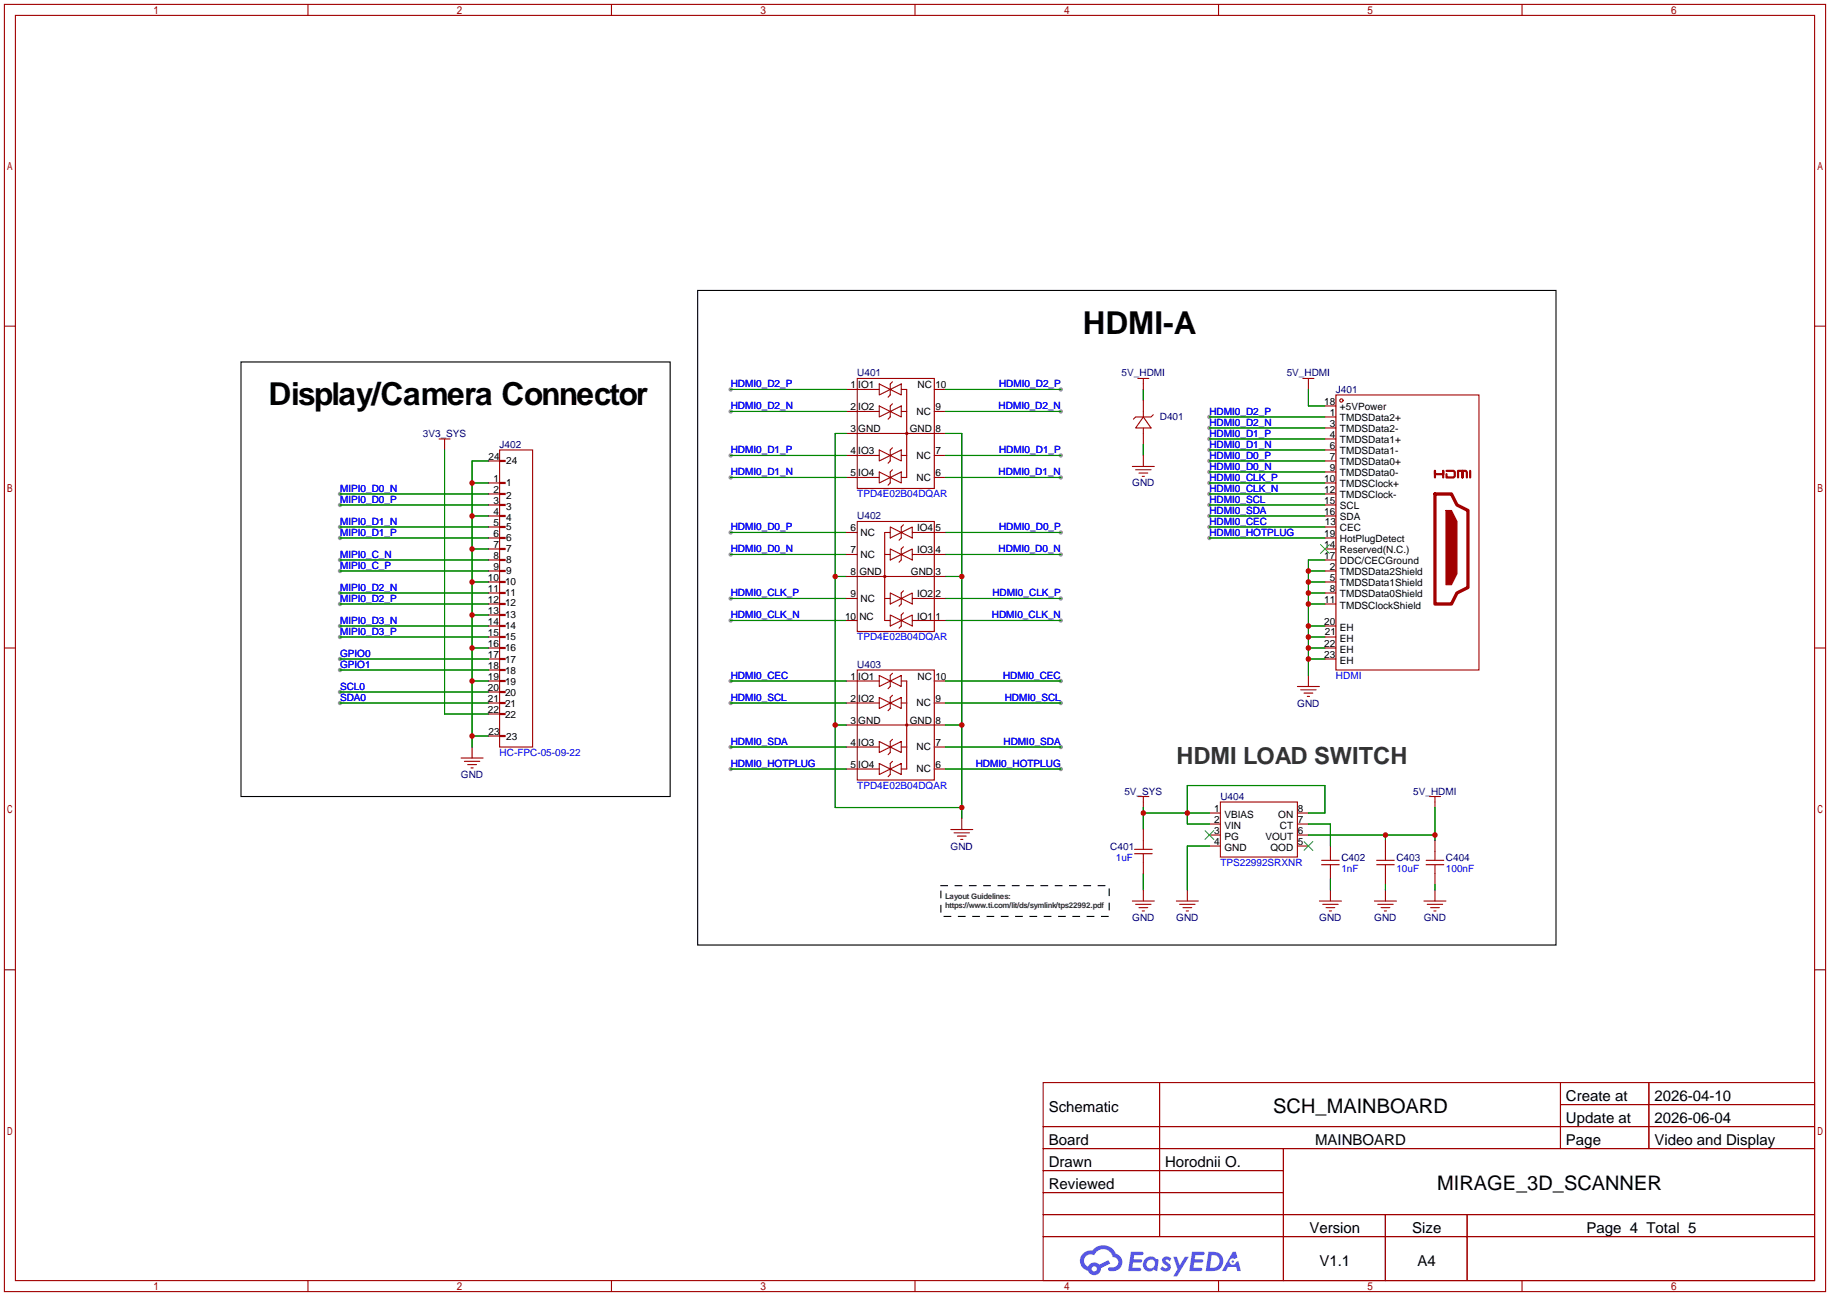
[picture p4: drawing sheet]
<svg xmlns="http://www.w3.org/2000/svg" width="422mm" height="299mm" viewBox="0 0 422 299" stroke-linecap="round" stroke-linejoin="round" font-family="sans-serif">
<g fill="#999">
<circle cx="168.7" cy="110.2" r=".51"/>
<circle cx="168.7" cy="95" r=".51"/>
<circle cx="168.7" cy="89.9" r=".51"/>
<circle cx="168.7" cy="143.3" r=".51"/>
<circle cx="168.7" cy="138.2" r=".51"/>
<circle cx="168.7" cy="128" r=".51"/>
<circle cx="168.7" cy="122.9" r=".51"/>
<circle cx="244.9" cy="143.3" r=".51"/>
<circle cx="244.9" cy="138.2" r=".51"/>
<circle cx="244.9" cy="128" r=".51"/>
<circle cx="244.9" cy="122.9" r=".51"/>
<circle cx="244.9" cy="110.2" r=".51"/>
<circle cx="244.9" cy="105.2" r=".51"/>
<circle cx="244.9" cy="95" r=".51"/>
<circle cx="244.9" cy="89.9" r=".51"/>
<circle cx="168.7" cy="157.2" r=".51"/>
<circle cx="168.7" cy="172.5" r=".51"/>
<circle cx="168.7" cy="162.3" r=".51"/>
<circle cx="168.7" cy="177.5" r=".51"/>
<circle cx="244.9" cy="157.2" r=".51"/>
<circle cx="244.9" cy="172.5" r=".51"/>
<circle cx="244.9" cy="162.3" r=".51"/>
<circle cx="244.9" cy="177.5" r=".51"/>
<circle cx="78.5" cy="114" r=".51"/>
<circle cx="78.5" cy="116.6" r=".51"/>
<circle cx="78.5" cy="121.7" r=".51"/>
<circle cx="78.5" cy="124.2" r=".51"/>
<circle cx="78.5" cy="129.3" r=".51"/>
<circle cx="78.5" cy="131.8" r=".51"/>
<circle cx="78.5" cy="136.9" r=".51"/>
<circle cx="78.5" cy="139.4" r=".51"/>
<circle cx="78.5" cy="144.5" r=".51"/>
<circle cx="78.5" cy="147.1" r=".51"/>
<circle cx="78.5" cy="159.8" r=".51"/>
<circle cx="78.5" cy="162.3" r=".51"/>
<circle cx="78.5" cy="152.1" r=".51"/>
<circle cx="78.5" cy="154.7" r=".51"/>
<circle cx="279.1" cy="111.5" r=".51"/>
<circle cx="279.1" cy="109" r=".51"/>
<circle cx="279.1" cy="106.4" r=".51"/>
<circle cx="279.1" cy="103.9" r=".51"/>
<circle cx="279.1" cy="101.3" r=".51"/>
<circle cx="279.1" cy="98.8" r=".51"/>
<circle cx="279.1" cy="96.3" r=".51"/>
<circle cx="279.1" cy="121.7" r=".51"/>
<circle cx="279.1" cy="119.1" r=".51"/>
<circle cx="279.1" cy="116.6" r=".51"/>
<circle cx="279.1" cy="124.2" r=".51"/>
<circle cx="279.1" cy="114" r=".51"/>
<circle cx="168.7" cy="105.2" r=".51"/>
</g>
<g fill="none" stroke="#a10000" stroke-width=".25">
<path d="M1 1h420.4v297.2h-420.4zM3.6 3.6h415.2v292.1h-415.2zM71.1 1v2.6M141.1 1v2.6M211.2 1v2.6M281.3 1v2.6M351.3 1v2.6M1 75.3h2.6M418.8 75.3h2.6M1 149.6h2.6M418.8 149.6h2.6M1 223.9h2.6"/>
<path d="M418.8 223.9h2.6M240.8 249.9h178v45.8h-178zM267.7 249.9v35.6M360.2 249.9v15.3M360.2 255h58.6M380.6 249.9v15.3M240.8 260.1h178M240.8 265.2h178M240.8 270.3h55.4M240.8 275.3h55.4M296.2 265.2v30.5M71.1 295.7v2.5"/>
<path d="M141.1 295.7v2.5M211.2 295.7v2.5M240.8 280.4h178M240.8 285.5h178M281.3 295.7v2.5M319.8 280.4v15.3M338.6 280.4v15.3M351.3 295.7v2.5"/>
</g>
<g fill="#5487ff">
<path d="M268.5 290.3a1.3 1.3 0 0 1 1.9 .3l-.4 .6a.54 .54 0 0 0-1-.2l.2 .2a1.28 1.28 0 0 1 .8 2 1.53 1.53 0 0 1-2.2-.3l.5-.6 .8 .5a.31 .31 0 0 0 .3-.3 .31 .31 0 0 0-.2-.3 1.12 1.12 0 0 1-.7-1.9z"/>
<path d="M270.8 290.2h.8l.7 1.9 1.2-1.9h.9l-2.7 4.5h-.9l1-1.7z"/>
<path d="M261 289h2.3a.46 .46 0 0 1 .5 .1 .46 .46 0 0 1 .1 .5l-.3 .2h-1.8l-.1 .9h1.6a.4 .4 0 0 1 .3 .4 .4 .4 0 0 1-.4 .4h-1.6l-.2 1.2h1.4a.46 .46 0 0 1 .5 .1 .46 .46 0 0 1 .1 .5l-.4 .2h-2.6z"/>
<path d="M275.1 289h2.3a.47 .47 0 0 1 .5 .1 .47 .47 0 0 1 .1 .5l-.3 .2h-1.8l-.1 .9h1.6a.4 .4 0 0 1 .4 .4 .4 .4 0 0 1-.5 .4h-1.6l-.2 1.2h1.4a.46 .46 0 0 1 .5 .1 .46 .46 0 0 1 .1 .5l-.4 .2h-2.6z"/>
<path d="M284.5 289h.8l.3 1.3-.6 .4a.75 .75 0 0 0-1.1 .3 .75 .75 0 0 0 .5 1 .75 .75 0 0 0 .9-.6l.5-.3 .6 2.4h-.8l-.3-1h-1.8l-.5 1h-1z"/>
<path d="M278.9 289l-.6 4.5h1.4a2.27 2.27 0 0 0 2.7-2.3 2.27 2.27 0 0 0-2.7-2.2zM279.7 289.8a1.5 1.5 0 0 1 1.8 1.5 1.5 1.5 0 0 1-1.9 1.4h-.3z"/>
<path d="M264.4 290.6a1.6 1.6 0 0 0-.4 2.3 1.6 1.6 0 0 0 2.3 .2l.8 .4 .3-2.5-.1-.3h-.5a1.58 1.58 0 0 0-2.4-.1zM265 291.1a.99 .99 0 0 1 1.6 .6 .99 .99 0 0 1-1.3 1.1 .98 .98 0 0 1-.3-1.7z"/>
<path d="M250 289.4a2.37 2.37 0 0 0 1.1 4 1.54 1.54 0 0 0 1.8 1 1.54 1.54 0 0 0 1.2-1.6l2.2-1.1-.5-.8-2.1 1.1a1.57 1.57 0 0 0-2.6 .4 1.5 1.5 0 0 1-.7-2.1 1.5 1.5 0 0 1 2.2-.5 2.23 2.23 0 0 1 2.3-1.4 2.23 2.23 0 0 1 1.9 1.8 1.16 1.16 0 0 1 1.3 1.1 1.16 1.16 0 0 1-1.1 1.3h-.7a.47 .47 0 0 0-.5 .3 .47 .47 0 0 0 .4 .6 2.14 2.14 0 0 0 2.7-1.4 2.14 2.14 0 0 0-1.3-2.7 3.2 3.2 0 0 0-5.5-.7l-1.1 .1zM252 292.9a.6 .6 0 0 1 1.2 0 .6 .6 0 0 1-1.2 0z"/>
<circle cx="284.6" cy="291.3" r=".28"/>
</g>
<g fill="none" stroke="#008700" stroke-width=".25">
<path d="M168.7 95h26.6M168.7 89.9h26.6M218.2 95h26.7M218.2 89.9h26.7M263.9 89.9v2.6M279.1 98.8h26.7M279.1 96.3h26.7M302 89.9v3.8h3.8M78.5 114h34.3M78.5 116.6h34.3M102.6 103.9v60.9h10.2M109 119.1h3.8"/>
<path d="M109 111.5h3.8M112.8 106.4h-3.8v66.1M168.7 110.2h26.6M168.7 105.2h26.6M195.3 100.1h-2.5v86.3h29.2M218.2 110.2h26.7M218.2 105.2h26.7M218.2 100.1h3.8v88.9M263.9 102.6v2.6M279.1 114h26.7M279.1 116.6h26.7M279.1 119.1h26.7"/>
<path d="M279.1 111.5h26.7M279.1 106.4h26.7M279.1 109h26.7M279.1 103.9h26.7M279.1 101.3h26.7M78.5 121.7h34.3M78.5 124.2h34.3M78.5 129.3h34.3M78.5 131.8h34.3M78.5 136.9h34.3M78.5 139.4h34.3M109 134.4h3.8"/>
<path d="M109 126.7h3.8M168.7 138.2h26.6M168.7 128h26.6M168.7 122.9h26.6M192.8 133.1h2.5M218.2 138.2h26.7M218.2 128h26.7M218.2 122.9h26.7M218.2 133.1h3.8M279.1 121.7h26.7M279.1 124.2h26.7M302 131.8h3.8"/>
<path d="M302 136.9h3.8M302 139.4h3.8M302 134.4h3.8M305.8 129.3h-3.8v26.7M78.5 144.5h34.3M78.5 147.1h34.3M78.5 159.8h34.3M78.5 152.1h34.3M78.5 154.7h34.3M109 157.2h3.8M109 149.6h3.8M109 142h3.8"/>
<path d="M168.7 143.3h26.6M168.7 157.2h26.6M218.2 143.3h26.7M218.2 157.2h26.7M302 144.5h3.8M302 147.1h3.8M302 149.6h3.8M302 152.1h3.8M78.5 162.3h34.3M109 169.9h3.8M168.7 172.5h26.6M168.7 162.3h26.6"/>
<path d="M168.7 177.5h26.6M192.8 167.4h2.5M218.2 172.5h26.7M218.2 162.3h26.7M218.2 177.5h26.7M218.2 167.4h3.8M263.9 186.4v5.1M263.9 187.7h15.2M279.1 195.3h-5v10.2M302 187.7h3.8v-6.3h-31.7v8.8h5M302 192.8h29.2M302 190.2h5.1v5.1"/>
<path d="M319.8 192.8v1.3M331.2 186.4v7.7M263.9 201.7v3.8M307.1 202.9v2.6M319.8 204.2v1.3M331.2 204.2v1.3"/>
</g>
<g fill="none" stroke="#a10000" stroke-width=".25">
<path d="M195.3 89.9h7.6M195.3 95h7.6M197.9 87.4h17.7v25.4h-17.7zM202.9 88.6l2.6 1.3-2.6 1.3zM202.9 93.7l2.6 1.3-2.6 1.3zM205.5 89.9l2.5-1.3v2.6zM205.5 95l2.5-1.3v2.6zM206 88.1l-.5 .5v2.6l-.5 .5M206 93.2l-.5 .5v2.6l-.5 .5M208 89.9h1.3v20.3h-1.3M208 95h1.3M215.6 89.9h2.6"/>
<path d="M215.6 95h2.6M262.6 87.4h2.6M263.9 96.3l1.8 2.5h-3.6zM263.9 87.4v2.5M263.9 92.5v3.8M263.9 98.8v3.8M266.2 95.8l-.5 .5h-3.6l-.5 .5M300.7 87.4h2.6M302 87.4v2.5M305.8 93.7h2.6M305.8 98.8h2.6M305.8 96.3h2.6"/>
<path d="M308.4 91.2h33v63.5h-33zM101.3 101.3h2.6M102.6 101.3v2.6M112.8 106.4h2.5M112.8 119.1h2.5M112.8 116.6h2.5M112.8 114h2.5M112.8 111.5h2.5M115.3 103.9h7.6v68.6h-7.6zM115.3 119h1.3v.3h-1.3zM115.3 116.5h1.3v.2h-1.3zM115.3 113.9h1.3v.3h-1.3z"/>
<path d="M115.3 111.4h1.3v.2h-1.3zM115.3 106.3h1.3v.3h-1.3zM195.3 100.1h22.9M195.3 105.2h7.6M195.3 110.2h7.6M202.9 103.9l2.6 1.3-2.6 1.2zM202.9 109l2.6 1.2-2.6 1.3zM205.5 105.2l2.5-1.3v2.5zM205.5 110.2l2.5-1.2v2.5zM206 103.4l-.5 .5v2.5l-.5 .5M206 108.5l-.5 .5v2.5l-.5 .5M208 105.2h1.3"/>
<path d="M215.6 105.2h2.6M215.6 110.2h2.6M261.4 107.7h5M262.1 108.5h3.6M262.9 109.2h2M263.7 110h.5M263.9 105.2v2.5M305.8 101.3h2.6M305.8 106.4h2.6M305.8 119.1h2.6M305.8 116.6h2.6M305.8 114h2.6"/>
<path d="M305.8 111.5h2.6M305.8 109h2.6M305.8 103.9h2.6M112.8 139.4h2.5M112.8 136.9h2.5M112.8 134.4h2.5M112.8 131.8h2.5M112.8 129.3h2.5M112.8 126.7h2.5M112.8 124.2h2.5M112.8 121.7h2.5M115.3 139.3h1.3v.3h-1.3z"/>
<path d="M115.3 136.8h1.3v.2h-1.3zM115.3 134.2h1.3v.3h-1.3zM115.3 131.7h1.3v.3h-1.3zM115.3 129.2h1.3v.2h-1.3zM115.3 126.6h1.3v.3h-1.3zM115.3 124.1h1.3v.2h-1.3zM115.3 121.5h1.3v.3h-1.3zM195.3 133.1h22.9M195.3 138.2h2.6M195.3 128h2.6M195.3 122.9h2.6M197.9 120.4h17.7v25.4h-17.7z"/>
<path d="M204.2 138.2h1.3M204.2 128h1.3M205.5 136.9l2.5 1.3-2.5 1.2zM205.5 126.7l2.5 1.3-2.5 1.3zM205.5 121.7l2.5 1.2-2.5 1.3zM205.5 122.9h-1.3v20.4h1.3M208 138.2l2.6-1.3v2.5zM208 128l2.6-1.3v2.6zM208 122.9l2.6-1.2v2.5zM208.5 121.2l-.5 .5v2.5l-.5 .5M208.5 126.2l-.5 .5v2.6l-.5 .5M208.5 136.4l-.5 .5v2.5l-.5 .6"/>
<path d="M210.6 138.2h7.6M210.6 128h7.6M210.6 122.9h7.6M305.8 139.4h2.6M305.8 136.9h2.6M305.8 134.4h2.6M305.8 131.8h2.6M305.8 129.3h2.6M305.8 126.7h2.6M305.8 124.2h2.6M305.8 121.7h2.6M112.8 157.2h2.5"/>
<path d="M112.8 159.8h2.5M112.8 154.7h2.5M112.8 152.1h2.5M112.8 149.6h2.5M112.8 147.1h2.5M112.8 144.5h2.5M112.8 142h2.5M115.3 159.6h1.3v.3h-1.3zM115.3 157.1h1.3v.3h-1.3zM115.3 154.6h1.3v.2h-1.3zM115.3 152h1.3v.3h-1.3zM115.3 149.5h1.3v.2h-1.3z"/>
<path d="M115.3 146.9h1.3v.3h-1.3zM115.3 144.4h1.3v.3h-1.3zM115.3 141.9h1.3v.2h-1.3zM195.3 157.2h7.6M195.3 143.3h2.6M197.9 154.7h17.7v25.4h-17.7zM202.9 156l2.6 1.2-2.6 1.3zM205.5 157.2l2.5-1.2v2.5zM205.5 142l2.5 1.3-2.5 1.2zM206 155.4l-.5 .6v2.5l-.5 .5M208 143.3l2.6-1.3v2.5zM208 157.2h1.3v20.3h-1.3"/>
<path d="M208.5 141.5l-.5 .5v2.5l-.5 .5M210.6 143.3h7.6M215.6 157.2h2.6M299.5 158.5h5M300.2 159.3h3.6M302 156v2.5M305.8 152.1h2.6M305.8 149.6h2.6M305.8 147.1h2.6M305.8 144.5h2.6M106.4 175h5.1M107.2 175.8h3.5"/>
<path d="M107.9 176.5h2.1M108.7 177.3h.5M109 172.5v2.5M112.8 162.3h2.5M112.8 169.9h2.5M112.8 164.8h2.5M115.3 164.7h1.3v.3h-1.3zM115.3 162.2h1.3v.2h-1.3zM115.3 169.8h1.3v.3h-1.3zM195.3 167.4h22.9M195.3 162.3h7.6M195.3 172.5h7.6"/>
<path d="M195.3 177.5h7.6M202.9 161l2.6 1.3-2.6 1.3zM202.9 171.2l2.6 1.3-2.6 1.2zM202.9 176.3l2.6 1.2-2.6 1.3zM205.5 162.3l2.5-1.3v2.6zM205.5 172.5l2.5-1.3v2.5zM205.5 177.5l2.5-1.2v2.5zM206 160.5l-.5 .5v2.6l-.5 .5M206 170.7l-.5 .5v2.5l-.5 .5M206 175.8l-.5 .5v2.5l-.5 .5M208 162.3h1.3M208 172.5h1.3"/>
<path d="M215.6 162.3h2.6M215.6 172.5h2.6M215.6 177.5h2.6M301 160h2M301.8 160.8h.5M219.5 191.5h5M220.2 192.3h3.6M221 193h2M221.7 193.8h.5M222 189v2.5M261.9 197.1h4M261.9 196.1h4"/>
<path d="M262.6 183.9h2.6M263.9 183.9v2.5M263.9 191.5v4.6M263.9 197.1v4.6M279.1 187.7h2.6M279.1 190.2h2.6M279.1 192.8h2.6M279.1 195.3h2.6M281.7 185.2h17.8v12.7h-17.8zM299.5 187.7h2.5M299.5 190.2h2.5M299.5 192.8h2.5"/>
<path d="M299.5 195.3h2.5M305.1 199.6h4M305.1 198.6h4M307.1 195.3v3.3M307.1 199.6v3.3M317.8 199.6h4M317.8 198.6h4M319.8 194.1v4.5M319.8 199.6v4.6M329.2 199.6h4M329.2 198.6h4M329.9 183.9h2.6"/>
<path d="M331.2 183.9v2.5M331.2 194.1v4.5M331.2 199.6v4.6M261.4 208h5M262.1 208.8h3.6M262.9 209.5h2M263.7 210.3h.5M263.9 205.5v2.5M271.5 208h5.1M272.3 208.8h3.5M273 209.5h2.1M273.8 210.3h.5"/>
<path d="M274.1 205.5v2.5M304.5 208h5.1M305.3 208.8h3.6M306.1 209.5h2M306.8 210.3h.5M307.1 205.5v2.5M317.2 208h5.1M318 208.8h3.6M318.8 209.5h2M319.5 210.3h.5M319.8 205.5v2.5M328.7 208h5.1"/>
<path d="M329.4 208.8h3.6M330.2 209.5h2M331 210.3h.5M331.2 205.5v2.5"/>
<circle cx="309.6" cy="92.5" r=".38"/>
<circle cx="209.3" cy="100.1" r=".25"/>
<circle cx="204.2" cy="133.1" r=".25"/>
<circle cx="209.3" cy="167.4" r=".25"/>
</g>
<path d="M161 67.1h198.2v151.1h-198.2zM55.6 83.6h99.1v100.3h-99.1z" fill="none" stroke="#000" stroke-width=".25"/>
<path d="M304.8 125.7l2 2.1M306.8 125.7l-2 2.1M278.1 191.8l2.1 2M280.2 191.8l-2.1 2M301 194.3l2 2M303 194.3l-2 2" fill="none" stroke="#3c3" stroke-width=".25"/>
<path d="M331.2 110.2v-1.5v.8h1.9v-.8v1.5M333.9 108.7h1.6l.3 .3v1l-.3 .2h-1.6v-.7M336.5 110.2v-1.5h1.1v1.5v-1.5h.7l.3 .3v1.2M339.3 108.7v1.5" fill="none" stroke="#a10000" stroke-width=".51"/>
<path d="M331.2 114h3.8l1.3 2.6 2.5 1.3v17.7l-2.5 1.3-1.3 2.5h-3.8z" fill="none" stroke="#a10000" stroke-width=".76"/>
<path d="M333.8 117.9h1.2l1.3 2.5v12.1l-1.3 2.5h-1.2z" fill="#a10000" stroke="#a10000" stroke-width=".25"/>
<path d="M217.2 204.5h38.8v7.1h-38.8z" fill="none" stroke="#000" stroke-width=".25" stroke-dasharray="1.5 1.8"/>
<g fill="#c00">
<circle cx="222" cy="186.4" r=".63"/>
<circle cx="192.8" cy="167.4" r=".63"/>
<circle cx="192.8" cy="133.1" r=".63"/>
<circle cx="222" cy="167.4" r=".63"/>
<circle cx="222" cy="133.1" r=".63"/>
<circle cx="109" cy="157.2" r=".63"/>
<circle cx="109" cy="149.6" r=".63"/>
<circle cx="109" cy="142" r=".63"/>
<circle cx="109" cy="134.4" r=".63"/>
<circle cx="109" cy="126.7" r=".63"/>
<circle cx="109" cy="119.1" r=".63"/>
<circle cx="109" cy="111.5" r=".63"/>
<circle cx="109" cy="169.9" r=".63"/>
<circle cx="302" cy="144.5" r=".63"/>
<circle cx="302" cy="147.1" r=".63"/>
<circle cx="302" cy="149.6" r=".63"/>
<circle cx="302" cy="152.1" r=".63"/>
<circle cx="302" cy="139.4" r=".63"/>
<circle cx="302" cy="136.9" r=".63"/>
<circle cx="302" cy="134.4" r=".63"/>
<circle cx="302" cy="131.8" r=".63"/>
<circle cx="319.8" cy="192.8" r=".63"/>
<circle cx="331.2" cy="192.8" r=".63"/>
<circle cx="263.9" cy="187.7" r=".63"/>
<circle cx="274.1" cy="187.7" r=".63"/>
</g>
<g font-size="7.3">
<text x="249.9" y="77">HDMI-A</text>
<text x="62" y="93.5">Display/Camera Connector</text>
</g>
<text font-size="5.5" fill="#333" x="271.5" y="176.5">HDMI LOAD SWITCH</text>
<g font-size="4.6">
<text x="293.9" y="257">SCH_MAINBOARD</text>
<text x="331.7" y="274.8">MIRAGE_3D_SCANNER</text>
</g>
<g font-size="3.5">
<text x="242.1" y="256.7">Schematic</text>
<text x="361.5" y="254.2">Create at</text>
<text x="381.9" y="254.2">2026-04-10</text>
<text x="361.5" y="259.2">Update at</text>
<text x="381.9" y="259.2">2026-06-04</text>
<text x="242.1" y="264.3">Board</text>
<text x="242.1" y="269.4">Drawn</text>
<text x="268.9" y="269.4">Horodnii O.</text>
<text x="303.6" y="264.3">MAINBOARD</text>
<text x="361.5" y="264.3">Page</text>
<text x="381.9" y="264.3">Video and Display</text>
<text x="242.1" y="274.5">Reviewed</text>
<text x="302.3" y="284.6">Version</text>
<text x="326" y="284.6">Size</text>
<text x="366.2" y="284.6">Page 4 Total 5</text>
<text x="304.6" y="292.3">V1.1</text>
<text x="327.2" y="292.3">A4</text>
</g>
<g font-size="2.3" fill="#00f">
<text x="168.7" y="89.5">HDMI0_D2_P</text>
<text x="230.6" y="89.5">HDMI0_D2_P</text>
<text x="168.7" y="94.5">HDMI0_D2_N</text>
<text x="230.5" y="94.5">HDMI0_D2_N</text>
<text x="279.1" y="95.8">HDMI0_D2_P</text>
<text x="279.1" y="100.9">HDMI0_D1_P</text>
<text x="279.1" y="98.3">HDMI0_D2_N</text>
<text x="168.7" y="104.7">HDMI0_D1_P</text>
<text x="230.6" y="104.7">HDMI0_D1_P</text>
<text x="279.1" y="106">HDMI0_D0_P</text>
<text x="279.1" y="103.4">HDMI0_D1_N</text>
<text x="78.5" y="113.6">MIPI0_D0_N</text>
<text x="168.7" y="109.8">HDMI0_D1_N</text>
<text x="230.5" y="109.8">HDMI0_D1_N</text>
<text x="279.1" y="111">HDMI0_CLK_P</text>
<text x="279.1" y="108.5">HDMI0_D0_N</text>
<text x="279.1" y="113.6">HDMI0_CLK_N</text>
<text x="78.5" y="116.1">MIPI0_D0_P</text>
<text x="197.9" y="114.9">TPD4E02B04DQAR</text>
<text x="279.1" y="118.7">HDMI0_SDA</text>
<text x="279.1" y="116.1">HDMI0_SCL</text>
<text x="78.5" y="121.2">MIPI0_D1_N</text>
<text x="78.5" y="123.7">MIPI0_D1_P</text>
<text x="168.7" y="122.5">HDMI0_D0_P</text>
<text x="230.6" y="122.5">HDMI0_D0_P</text>
<text x="279.1" y="121.2">HDMI0_CEC</text>
<text x="279.1" y="123.7">HDMI0_HOTPLUG</text>
<text x="78.5" y="128.8">MIPI0_C_N</text>
<text x="78.5" y="131.4">MIPI0_C_P</text>
<text x="168.7" y="127.6">HDMI0_D0_N</text>
<text x="230.5" y="127.6">HDMI0_D0_N</text>
<text x="78.5" y="136.4">MIPI0_D2_N</text>
<text x="168.7" y="137.7">HDMI0_CLK_P</text>
<text x="229.1" y="137.7">HDMI0_CLK_P</text>
<text x="78.5" y="139">MIPI0_D2_P</text>
<text x="168.7" y="142.8">HDMI0_CLK_N</text>
<text x="228.9" y="142.8">HDMI0_CLK_N</text>
<text x="78.5" y="144.1">MIPI0_D3_N</text>
<text x="78.5" y="146.6">MIPI0_D3_P</text>
<text x="197.9" y="147.9">TPD4E02B04DQAR</text>
<text x="78.5" y="151.7">GPIO0</text>
<text x="78.5" y="154.2">GPIO1</text>
<text x="78.5" y="159.3">SCL0</text>
<text x="78.5" y="161.8">SDA0</text>
<text x="168.7" y="156.8">HDMI0_CEC</text>
<text x="168.7" y="161.8">HDMI0_SCL</text>
<text x="231.5" y="156.8">HDMI0_CEC</text>
<text x="231.9" y="161.8">HDMI0_SCL</text>
<text x="308.4" y="156.8">HDMI</text>
<text x="168.7" y="172">HDMI0_SDA</text>
<text x="231.6" y="172">HDMI0_SDA</text>
<text x="115.3" y="174.5">HC-FPC-05-09-22</text>
<text x="168.7" y="177.1">HDMI0_HOTPLUG</text>
<text x="225.2" y="177.1">HDMI0_HOTPLUG</text>
<text x="197.9" y="182.2">TPD4E02B04DQAR</text>
<text x="257.6" y="198.7">1uF</text>
<text x="281.7" y="199.9">TPS22992SRXNR</text>
<text x="309.6" y="201.2">1nF</text>
<text x="322.3" y="201.2">10uF</text>
<text x="333.8" y="201.2">100nF</text>
</g>
<g font-size="2.3">
<text x="196.3" y="89.7">1</text>
<text x="198.1" y="89.7">IO1</text>
<text x="211.8" y="89.7">NC</text>
<text x="215.9" y="89.7">10</text>
<text x="196.3" y="94.8">2</text>
<text x="198.1" y="94.8">IO2</text>
<text x="211.6" y="95.8">NC</text>
<text x="215.9" y="94.8">9</text>
<text x="305.7" y="93.5">18</text>
<text x="309.3" y="94.8">+5VPower</text>
<text x="196.3" y="99.8">3</text>
<text x="198.1" y="99.8">GND</text>
<text x="210" y="99.8">GND</text>
<text x="215.9" y="99.8">8</text>
<text x="306.9" y="101.1">4</text>
<text x="306.9" y="98.6">3</text>
<text x="306.9" y="96">1</text>
<text x="309.3" y="99.8">TMDSData2-</text>
<text x="309.3" y="97.3">TMDSData2+</text>
<text x="112.7" y="106.2">24</text>
<text x="116.8" y="107.2">24</text>
<text x="196.3" y="104.9">4</text>
<text x="198.1" y="104.9">IO3</text>
<text x="211.6" y="105.9">NC</text>
<text x="215.9" y="104.9">7</text>
<text x="306.9" y="106.2">7</text>
<text x="306.9" y="103.7">6</text>
<text x="309.3" y="107.5">TMDSData0+</text>
<text x="309.3" y="104.9">TMDSData1-</text>
<text x="309.3" y="102.4">TMDSData1+</text>
<text x="113.9" y="113.8">2</text>
<text x="113.9" y="111.3">1</text>
<text x="116.8" y="112.3">1</text>
<text x="196.3" y="110">5</text>
<text x="198.1" y="110">IO4</text>
<text x="211.6" y="111">NC</text>
<text x="215.9" y="110">6</text>
<text x="305.7" y="113.8">12</text>
<text x="305.7" y="111.3">10</text>
<text x="306.9" y="108.7">9</text>
<text x="309.3" y="112.5">TMDSClock+</text>
<text x="309.3" y="110">TMDSData0-</text>
<text x="113.9" y="118.9">4</text>
<text x="113.9" y="116.4">3</text>
<text x="116.8" y="117.6">3</text>
<text x="116.8" y="115.1">2</text>
<text x="305.7" y="118.9">16</text>
<text x="305.7" y="116.4">15</text>
<text x="309.3" y="117.6">SCL</text>
<text x="309.3" y="115.1">TMDSClock-</text>
<text x="113.9" y="124">6</text>
<text x="113.9" y="121.4">5</text>
<text x="116.8" y="125">6</text>
<text x="116.8" y="122.5">5</text>
<text x="116.8" y="120.2">4</text>
<text x="196.3" y="122.7">6</text>
<text x="198.6" y="123.7">NC</text>
<text x="211.7" y="122.7">IO4</text>
<text x="215.9" y="122.7">5</text>
<text x="305.7" y="124">19</text>
<text x="305.8" y="121.2">13</text>
<text x="309.3" y="125.2">HotPlugDetect</text>
<text x="309.3" y="120.2">SDA</text>
<text x="309.3" y="122.7">CEC</text>
<text x="113.9" y="131.6">9</text>
<text x="113.9" y="129.1">8</text>
<text x="113.9" y="126.5">7</text>
<text x="116.8" y="130.1">8</text>
<text x="116.8" y="127.6">7</text>
<text x="196.3" y="127.8">7</text>
<text x="198.6" y="128.8">NC</text>
<text x="211.7" y="127.8">IO3</text>
<text x="215.9" y="127.8">4</text>
<text x="305.7" y="129.1">17</text>
<text x="305.7" y="126.5">14</text>
<text x="306.9" y="131.6">2</text>
<text x="309.3" y="130.3">DDC/CECGround</text>
<text x="309.3" y="127.8">Reserved(N.C.)</text>
<text x="112.6" y="136.7">11</text>
<text x="112.6" y="134.1">10</text>
<text x="116.6" y="137.7">11</text>
<text x="116.6" y="135.2">10</text>
<text x="116.8" y="132.6">9</text>
<text x="196.3" y="132.9">8</text>
<text x="196.3" y="137.9">9</text>
<text x="198.4" y="132.9">GND</text>
<text x="210.3" y="132.9">GND</text>
<text x="211.7" y="137.9">IO2</text>
<text x="215.9" y="137.9">2</text>
<text x="215.9" y="132.9">3</text>
<text x="306.9" y="136.7">8</text>
<text x="306.9" y="134.1">5</text>
<text x="309.3" y="137.9">TMDSData0Shield</text>
<text x="309.3" y="135.4">TMDSData1Shield</text>
<text x="309.3" y="132.9">TMDSData2Shield</text>
<text x="112.6" y="141.8">13</text>
<text x="112.6" y="139.2">12</text>
<text x="116.6" y="142.8">13</text>
<text x="116.6" y="140">12</text>
<text x="195" y="143">10</text>
<text x="198.4" y="143">NC</text>
<text x="198.6" y="139">NC</text>
<text x="211.7" y="143">IO1</text>
<text x="215.9" y="143">1</text>
<text x="305.7" y="139.2">11</text>
<text x="309.3" y="140.5">TMDSClockShield</text>
<text x="112.6" y="149.4">16</text>
<text x="112.6" y="146.8">15</text>
<text x="112.6" y="144.3">14</text>
<text x="116.6" y="147.9">15</text>
<text x="116.6" y="145.3">14</text>
<text x="305.7" y="144.3">20</text>
<text x="305.7" y="149.4">22</text>
<text x="305.8" y="146.6">21</text>
<text x="309.3" y="145.6">EH</text>
<text x="309.3" y="148.1">EH</text>
<text x="112.6" y="154.5">18</text>
<text x="112.6" y="151.9">17</text>
<text x="116.6" y="155.5">18</text>
<text x="116.6" y="153">17</text>
<text x="116.6" y="150.4">16</text>
<text x="305.7" y="151.9">23</text>
<text x="309.3" y="150.6">EH</text>
<text x="309.3" y="153.2">EH</text>
<text x="112.6" y="159.5">20</text>
<text x="112.6" y="157">19</text>
<text x="116.6" y="160.6">20</text>
<text x="116.6" y="158">19</text>
<text x="196.3" y="157">1</text>
<text x="198.1" y="157">IO1</text>
<text x="211.8" y="157">NC</text>
<text x="215.9" y="157">10</text>
<text x="112.6" y="164.6">22</text>
<text x="112.6" y="162.1">21</text>
<text x="116.6" y="165.7">22</text>
<text x="116.6" y="163.1">21</text>
<text x="196.3" y="162.1">2</text>
<text x="196.3" y="167.2">3</text>
<text x="198.1" y="162.1">IO2</text>
<text x="198.1" y="167.2">GND</text>
<text x="210" y="167.2">GND</text>
<text x="211.6" y="163.1">NC</text>
<text x="215.9" y="167.2">8</text>
<text x="215.9" y="162.1">9</text>
<text x="112.7" y="169.7">23</text>
<text x="116.8" y="170.7">23</text>
<text x="196.3" y="172.2">4</text>
<text x="198.1" y="172.2">IO3</text>
<text x="211.6" y="173.3">NC</text>
<text x="215.9" y="172.2">7</text>
<text x="196.3" y="177.3">5</text>
<text x="198.1" y="177.3">IO4</text>
<text x="211.6" y="178.3">NC</text>
<text x="215.9" y="177.3">6</text>
<text x="280.3" y="190">2</text>
<text x="280.3" y="187.5">1</text>
<text x="282.6" y="191.3">VIN</text>
<text x="282.6" y="188.7">VBIAS</text>
<text x="295.1" y="188.7">ON</text>
<text x="295.4" y="191.3">CT</text>
<text x="299.6" y="187.5">8</text>
<text x="299.6" y="190">7</text>
<text x="280.3" y="195.1">4</text>
<text x="280.3" y="192.6">3</text>
<text x="282.6" y="196.4">GND</text>
<text x="282.6" y="193.8">PG</text>
<text x="292.1" y="193.8">VOUT</text>
<text x="293.3" y="196.4">QOD</text>
<text x="299.6" y="192.6">6</text>
<text x="299.6" y="195.1">5</text>
</g>
<g font-size="2.3" fill="#000080">
<text x="197.9" y="86.9">U401</text>
<text x="258.9" y="86.9">5V_HDMI</text>
<text x="297" y="86.9">5V_HDMI</text>
<text x="308.4" y="90.7">J401</text>
<text x="97.6" y="100.9">3V3_SYS</text>
<text x="267.7" y="97.1">D401</text>
<text x="115.3" y="103.4">J402</text>
<text x="261.3" y="112.3">GND</text>
<text x="197.9" y="119.9">U402</text>
<text x="197.9" y="154.2">U403</text>
<text x="299.4" y="163.1">GND</text>
<text x="106.4" y="179.6">GND</text>
<text x="259.5" y="183.4">5V_SYS</text>
<text x="281.7" y="184.7">U404</text>
<text x="326.2" y="183.4">5V_HDMI</text>
<text x="219.4" y="196.1">GND</text>
<text x="256.3" y="196.1">C401</text>
<text x="309.6" y="198.7">C402</text>
<text x="322.3" y="198.7">C403</text>
<text x="333.8" y="198.7">C404</text>
<text x="261.3" y="212.6">GND</text>
<text x="271.5" y="212.6">GND</text>
<text x="304.5" y="212.6">GND</text>
<text x="317.2" y="212.6">GND</text>
<text x="328.7" y="212.6">GND</text>
</g>
<g font-size="1.8" fill="#333">
<text x="218.2" y="207.7">Layout Guidelines:</text>
<text x="218.2" y="209.7">https://www.ti.com/lit/ds/symlink/tps22992.pdf</text>
</g>
</svg>
